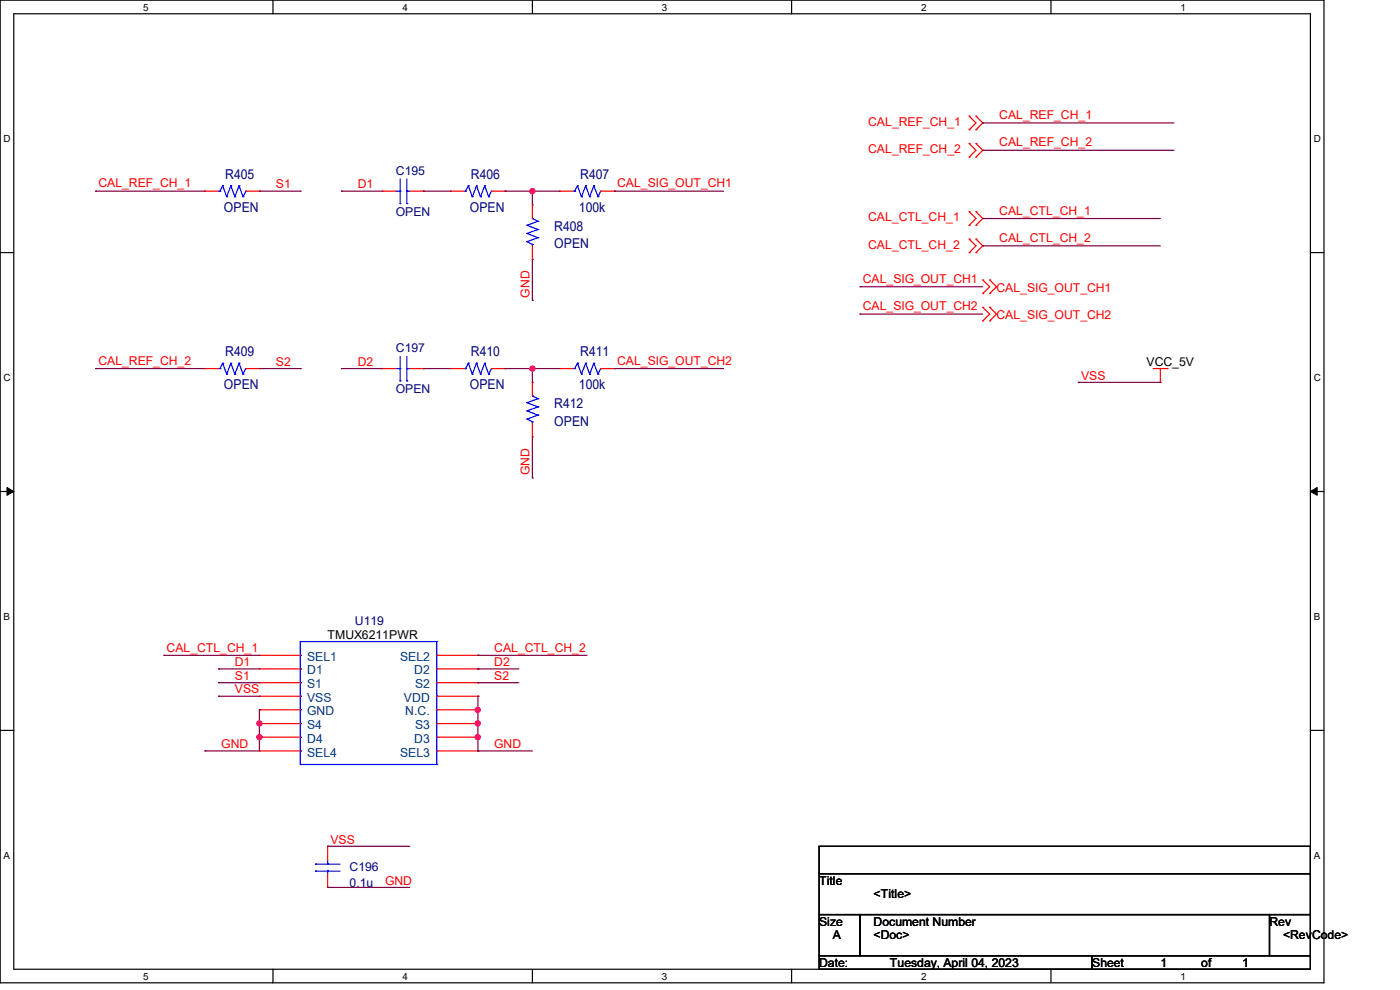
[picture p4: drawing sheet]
<svg xmlns="http://www.w3.org/2000/svg" width="297mm" height="210mm" viewBox="0 0 297 210" stroke-linecap="round" stroke-linejoin="round" font-family="sans-serif">
<path d="M0 0h280.9v208.5h-280.9zM2.9 2.9h275.1v202.7h-275.1z" fill="none" stroke="#000" stroke-width=".25"/>
<g fill="#fff">
<path d="M30.4 .3h1.1v2.4h-1.1z"/>
<path d="M30.4 205.9h1.1v2.3h-1.1z"/>
</g>
<path d="M57.9 0v2.9M57.9 205.6v2.9" fill="none" stroke="#000" stroke-width=".25"/>
<g fill="#fff">
<path d="M85.4 .3h1.1v2.4h-1.1z"/>
<path d="M85.4 205.9h1.1v2.3h-1.1z"/>
</g>
<path d="M112.9 0v2.9M112.9 205.6v2.9" fill="none" stroke="#000" stroke-width=".25"/>
<g fill="#fff">
<path d="M140.4 .3h1.2v2.4h-1.2z"/>
<path d="M140.4 205.9h1.2v2.3h-1.2z"/>
</g>
<path d="M167.9 0v2.9M167.9 205.6v2.9" fill="none" stroke="#000" stroke-width=".25"/>
<g fill="#fff">
<path d="M195.4 .3h1.2v2.4h-1.2z"/>
<path d="M195.4 205.9h1.2v2.3h-1.2z"/>
</g>
<path d="M223 0v2.9M223 205.6v2.9" fill="none" stroke="#000" stroke-width=".25"/>
<g fill="#fff">
<path d="M250.4 .3h1.2v2.4h-1.2z"/>
<path d="M250.4 205.9h1.2v2.3h-1.2z"/>
<path d="M.8 28.2h1.4v2.4h-1.4z"/>
<path d="M278.7 28.2h1.5v2.4h-1.5z"/>
<path d="M.8 78.9h1.4v2.3h-1.4z"/>
<path d="M278.7 78.9h1.5v2.3h-1.5z"/>
</g>
<path d="M0 53.6h2.9M278 53.6h2.9" fill="none" stroke="#000" stroke-width=".25"/>
<g fill="#fff">
<path d="M.8 129.6h1.3v2.3h-1.3z"/>
<path d="M278.7 129.6h1.4v2.3h-1.4z"/>
</g>
<path d="M0 104.3h2.9M278 104.3h2.9" fill="none" stroke="#000" stroke-width=".25"/>
<path d="M1.5 103.4l1.4 .9-1.4 .8zM278 104.3l1.4-.9v1.7z" fill="#000" stroke="#000" stroke-width=".21"/>
<g fill="#fff">
<path d="M.8 180.3h1.3v2.3h-1.3z"/>
<path d="M278.7 180.3h1.4v2.3h-1.4z"/>
</g>
<path d="M0 154.9h2.9M278 154.9h2.9M173.8 179.5h104.2v5.8h-104.2zM173.8 185.3h104.2v8.7h-104.2zM173.8 194h8.7v8.7h-8.7zM182.5 194h86.8v8.7h-86.8zM269.3 194h8.7v8.7h-8.7zM173.8 202.7h57.9v2.9h-57.9zM231.7 202.7h46.3v2.9h-46.3z" fill="none" stroke="#000" stroke-width=".25"/>
<g fill="none" stroke="#f00" stroke-width=".25">
<path d="M205.6 24.6h.1M205.6 27.5h.1M205.6 30.4h.1M205.6 33.3h.1M205.6 24.6l1.5 1.5-1.5 1.4M205.6 30.4l1.5 1.5-1.5 1.4M207.1 27.5h.1M207.1 24.6h.1M207.1 33.3h.1M207.1 30.4h.1M207.1 24.6l1.4 1.5-1.4 1.4M207.1 30.4l1.4 1.5-1.4 1.4"/>
<path d="M43.5 40.6h.1M43.5 40.6h2.9M52.2 40.6h2.8M55 40.6h.1M81.1 40.6h.1M81.1 40.6h2.9M86.9 40.6h2.9M89.8 40.6h.1M95.6 40.6h.1M95.6 40.6h2.9M104.3 40.6h2.8M107.1 40.6h.1"/>
<path d="M112.9 43.5h.1M112.9 55h.1M112.9 43.5v2.9M112.9 52.2v2.8M118.7 40.6h.1M118.7 40.6h2.9M127.4 40.6h2.9M130.3 40.6h.1M205.6 44.9h.1M205.6 47.8h.1M205.6 50.7h.1M205.6 53.6h.1"/>
<path d="M205.6 44.9l1.5 1.5-1.5 1.4M205.6 50.7l1.5 1.5-1.5 1.4M207.1 47.8h.1M207.1 44.9h.1M207.1 53.6h.1M207.1 50.7h.1M207.1 44.9l1.4 1.5-1.4 1.4M207.1 50.7l1.4 1.5-1.4 1.4M208.5 59.4h.1M208.5 59.4l1.5 1.4-1.5 1.5M210 59.4h.1M210 59.4l1.4 1.4-1.4 1.5"/>
<path d="M43.5 78.2h.1M43.5 78.2h2.9M52.2 78.2h2.8M55 78.2h.1M81.1 78.2h.1M81.1 78.2h2.9M86.9 78.2h2.9M89.8 78.2h.1M95.6 78.2h.1M95.6 78.2h2.9M104.3 78.2h2.8M107.1 78.2h.1"/>
<path d="M118.7 78.2h.1M118.7 78.2h2.9M127.4 78.2h2.9M130.3 78.2h.1M208.5 62.3h.1M208.5 65.2h.1M208.5 68.1h.1M208.5 65.2l1.5 1.4-1.5 1.5M210 62.3h.1M210 65.2h.1M210 68.1h.1M210 65.2l1.4 1.4-1.4 1.5"/>
<path d="M244.7 78.2h2.9M246.2 78.2v2.9M247.6 78.2h.1M112.9 81.1h.1M112.9 92.7h.1M112.9 81.1v2.9M112.9 89.8v2.9M246.2 81.1h.1M55 139h.1M55 139h8.7M92.7 139h8.7M101.4 139h.1"/>
<path d="M55 141.9h.1M55 144.8h.1M55 147.7h.1M55 150.6h.1M55 153.5h.1M55 156.4h.1M55 159.3h.1M55 141.9h8.7M55 144.8h8.7M55 147.7h8.7M55 150.6h8.7M55 153.5h8.7"/>
<path d="M55 156.4h8.7M55 159.3h8.7M92.7 141.9h8.7M92.7 144.8h8.7M92.7 147.7h8.7M92.7 150.6h8.7M92.7 153.5h8.7M92.7 156.4h8.7M92.7 159.3h8.7M101.4 159.3h.1M101.4 156.4h.1M101.4 153.5h.1"/>
<path d="M101.4 150.6h.1M101.4 147.7h.1M101.4 144.8h.1M101.4 141.9h.1M69.5 179.5h.1M69.5 179.5v3M69.5 188.3h.1M69.5 185.3v3"/>
</g>
<g fill="none" stroke="#00f" stroke-width=".25">
<path d="M47.2 39.4h.1M47.2 39.4l-.5 1.2M47.2 39.4l.9 2.3M49 39.4h.1M49 39.4l-.9 2.3M49 39.4l.8 2.3M50.7 39.4h.1M50.7 39.4l-.9 2.3M50.7 39.4l.9 2.3M84.9 38v5.2M86.3 38v5.2M99.4 39.4h.1"/>
<path d="M99.4 39.4l-.6 1.2M99.4 39.4l.8 2.3M101.1 39.4h.1M101.1 39.4l-.9 2.3M101.1 39.4l.8 2.3M102.8 39.4h.1M102.8 39.4l-.9 2.3M102.8 39.4l.9 2.3M122.5 39.4h.1M122.5 39.4l-.6 1.2M122.5 39.4l.9 2.3M124.2 39.4h.1"/>
<path d="M124.2 39.4l-.8 2.3M124.2 39.4l.9 2.3M126 39.4h.1M126 39.4l-.9 2.3M126 39.4l.9 2.3M46.4 40.6h.3M46.7 40.6h.1M48.1 41.7h.1M49.8 41.7h.1M51.6 41.7h.1M52.2 40.6h.1M52.2 40.6l-.6 1.1"/>
<path d="M84 40.6h.9M84.9 43.2h.1M84.9 40.6h.1M86.3 40.6h.1M86.3 43.2h.1M86.3 40.6h.6M98.5 40.6h.3M98.8 40.6h.1M100.2 41.7h.1M101.9 41.7h.1M103.7 41.7h.1M104.3 40.6h.1"/>
<path d="M104.3 40.6l-.6 1.1M111.8 51.3h.1M111.8 49.5h.1M111.8 47.8h.1M111.8 51.3l1.1 .6M111.8 49.5l2.3 .9M111.8 47.8l2.3 .9M112.9 46.4h.1M112.9 51.9h.1M112.9 51.9v.3M112.9 46.4l1.2 .5M114.1 50.4h.1"/>
<path d="M114.1 48.7h.1M114.1 46.9h.1M114.1 50.4l-2.3 .9M114.1 48.7l-2.3 .8M114.1 46.9l-2.3 .9M121.6 40.6h.3M121.9 40.6h.1M123.4 41.7h.1M125.1 41.7h.1M126.9 41.7h.1M127.4 40.6h.1M127.4 40.6l-.5 1.1"/>
<path d="M46.4 78.2h.3M46.7 78.2h.1M47.2 77h.1M47.2 77l-.5 1.2M47.2 77l.9 2.4M48.1 79.4h.1M49 77h.1M49 77l-.9 2.4M49 77l.8 2.4M49.8 79.4h.1M50.7 77h.1M50.7 77l-.9 2.4"/>
<path d="M50.7 77l.9 2.4M51.6 79.4h.1M52.2 78.2h.1M52.2 78.2l-.6 1.2M84 78.2h.9M84.9 78.2h.1M84.9 75.6v5.2M86.3 78.2h.1M86.3 75.6v5.2M86.3 78.2h.6M98.5 78.2h.3M98.8 78.2h.1"/>
<path d="M99.4 77h.1M99.4 77l-.6 1.2M99.4 77l.8 2.4M100.2 79.4h.1M101.1 77h.1M101.1 77l-.9 2.4M101.1 77l.8 2.4M101.9 79.4h.1M102.8 77h.1M102.8 77l-.9 2.4M102.8 77l.9 2.4M103.7 79.4h.1"/>
<path d="M104.3 78.2h.1M104.3 78.2l-.6 1.2M121.6 78.2h.3M121.9 78.2h.1M122.5 77h.1M122.5 77l-.6 1.2M122.5 77l.9 2.4M123.4 79.4h.1M124.2 77h.1M124.2 77l-.8 2.4M124.2 77l.9 2.4M125.1 79.4h.1"/>
<path d="M126 77h.1M126 77l-.9 2.4M126 77l.9 2.4M126.9 79.4h.1M127.4 78.2h.1M127.4 78.2l-.5 1.2M84.9 80.8h.1M86.3 80.8h.1M111.8 88.9h.1M111.8 87.2h.1M111.8 85.4h.1M111.8 88.9l1.1 .6"/>
<path d="M111.8 87.2l2.3 .9M111.8 85.4l2.3 .9M112.9 84h.1M112.9 89.5h.1M112.9 84l1.2 .6M112.9 89.5v.3M114.1 88.1h.1M114.1 86.3h.1M114.1 84.6h.1M114.1 88.1l-2.3 .8M114.1 86.3l-2.3 .9M114.1 84.6l-2.3 .8"/>
<path d="M63.7 136.1h.1M63.7 139h.1M63.7 136.1v26.1M63.7 136.1h29M92.7 136.1h.1M92.7 139h.1M92.7 136.1v26.1M63.7 141.9h.1M63.7 144.8h.1M63.7 147.7h.1M63.7 150.6h.1M63.7 153.5h.1"/>
<path d="M63.7 156.4h.1M63.7 159.3h.1M92.7 159.3h.1M92.7 156.4h.1M92.7 153.5h.1M92.7 150.6h.1M92.7 147.7h.1M92.7 144.8h.1M92.7 141.9h.1M63.7 162.2h.1M63.7 162.2h29M92.7 162.2h.1"/>
<path d="M66.9 183.3h.1M66.9 184.8h.1M66.9 183.3h5.2M66.9 184.8h5.2M69.5 184.8h.1M69.5 183.3h.1M69.5 182.5v.8M69.5 184.8v.5"/>
</g>
<g fill="none" stroke="#800040" stroke-width=".25">
<path d="M208.5 26.1h.1M208.5 31.9h.1M208.5 26.1h40.5M208.5 31.9h40.5M20.3 40.6h.1M20.3 40.6h23.2M55 40.6h8.7M63.7 40.6h.1M72.4 40.6h.1M72.4 40.6h8.7M89.8 40.6h.1M89.8 40.6h5.8"/>
<path d="M107.1 40.6h.1M107.1 40.6h11.6M112.9 40.6h.1M112.9 40.6v2.9M112.9 55v8.7M130.3 40.6h.1M130.3 40.6h23.2M208.5 46.4h.1M208.5 52.2h.1M208.5 46.4h37.7M208.5 52.2h37.7M20.3 78.2h.1"/>
<path d="M20.3 78.2h23.2M55 78.2h8.7M63.7 78.2h.1M72.4 78.2h.1M72.4 78.2h8.7M89.8 78.2h.1M89.8 78.2h5.8M107.1 78.2h.1M107.1 78.2h11.6M112.9 63.7h.1M112.9 78.2h.1M112.9 78.2v2.9"/>
<path d="M130.3 78.2h.1M130.3 78.2h23.2M182.5 66.6h.1M182.5 60.8h.1M182.5 66.6h26M182.5 60.8h26M112.9 92.7v8.7M228.8 81.1h.1M228.8 81.1h17.4M112.9 101.4h.1M34.8 139h.1M34.8 139h20.2"/>
<path d="M101.4 139h.1M101.4 139h23.1M43.5 159.3h.1M46.4 147.7h.1M46.4 141.9h.1M46.4 144.8h.1M46.4 147.7h8.6M46.4 141.9h8.6M46.4 144.8h8.6M55 150.6h.1M55 153.5h.1M55 156.4h.1"/>
<path d="M55 150.6v8.7h-11.5M101.4 159.3h.1M101.4 147.7h.1M101.4 150.6h.1M101.4 153.5h.1M101.4 156.4h.1M101.4 141.9h.1M101.4 144.8h.1M101.4 159.3h11.5M101.4 147.7v11.6M101.4 141.9h8.7M101.4 144.8h8.7"/>
<path d="M69.5 179.5h.1M69.5 179.5h17.4M69.5 188.3h.1M69.5 188.3h17.4"/>
</g>
<g fill="#f0f" stroke="#f0f" stroke-width=".25">
<circle cx="112.9" cy="40.6" r=".55"/>
<circle cx="55" cy="153.5" r=".55"/>
<circle cx="55" cy="156.4" r=".55"/>
<circle cx="101.3" cy="150.6" r=".55"/>
<circle cx="101.3" cy="153.5" r=".55"/>
<circle cx="101.3" cy="156.4" r=".55"/>
<circle cx="112.9" cy="78.2" r=".55"/>
</g>
<g font-size="2.9" fill="#000080">
<text x="47.8" y="37.9">R405</text>
<text x="99.9" y="37.9">R406</text>
<text x="123.1" y="37.9">R407</text>
<text x="47.5" y="44.9">OPEN</text>
<text x="99.7" y="44.9">OPEN</text>
<text x="122.8" y="44.9">100k</text>
<text x="117.6" y="48.9">R408</text>
<text x="117.6" y="52.7">OPEN</text>
<text x="47.8" y="75.6">R409</text>
<text x="99.9" y="75.6">R410</text>
<text x="123.1" y="75.6">R411</text>
<text x="47.5" y="82.5">OPEN</text>
<text x="99.7" y="82.5">OPEN</text>
<text x="122.8" y="82.5">100k</text>
<text x="117.6" y="86.6">R412</text>
<text x="117.6" y="90.3">OPEN</text>
</g>
<g font-size="2.6" fill="#f00">
<text x="184.2" y="26.7">CAL_REF_CH_1</text>
<text x="212" y="25.3">CAL_REF_CH_1</text>
<text x="184.2" y="32.5">CAL_REF_CH_2</text>
<text x="212" y="31.1">CAL_REF_CH_2</text>
<text x="20.9" y="39.8">CAL_REF_CH_1</text>
<text x="58.5" y="40">S1</text>
<text x="75.9" y="40">D1</text>
<text x="130.9" y="39.8">CAL_SIG_OUT_CH1</text>
<text x="184.2" y="46.9">CAL_CTL_CH_1</text>
<text x="212" y="45.5">CAL_CTL_CH_1</text>
<text x="184.2" y="52.7">CAL_CTL_CH_2</text>
<text x="212" y="51.4">CAL_CTL_CH_2</text>
<text x="112.4" y="63.1" transform="rotate(-90 112.4 63.1)">GND</text>
<text x="183" y="65.8">CAL_SIG_OUT_CH2</text>
<text x="183" y="60">CAL_SIG_OUT_CH1</text>
<text x="211.4" y="62">CAL_SIG_OUT_CH1</text>
<text x="211.4" y="67.8">CAL_SIG_OUT_CH2</text>
<text x="20.9" y="77.4">CAL_REF_CH_2</text>
<text x="58.5" y="77.6">S2</text>
<text x="75.9" y="77.6">D2</text>
<text x="130.9" y="77.4">CAL_SIG_OUT_CH2</text>
<text x="229.4" y="80.5">VSS</text>
<text x="112.4" y="100.8" transform="rotate(-90 112.4 100.8)">GND</text>
<text x="35.3" y="138.2">CAL_CTL_CH_1</text>
<text x="49.8" y="141.3">D1</text>
<text x="104.9" y="138.2">CAL_CTL_CH_2</text>
<text x="104.9" y="141.3">D2</text>
<text x="49.8" y="147.1">VSS</text>
<text x="49.8" y="144.2">S1</text>
<text x="104.9" y="144.2">S2</text>
<text x="46.9" y="158.7">GND</text>
<text x="104.9" y="158.7">GND</text>
<text x="70.1" y="178.9">VSS</text>
<text x="81.7" y="187.7">GND</text>
</g>
<g font-size="2.6" fill="#000080">
<text x="84" y="37.1">C195</text>
<text x="84" y="45.8">OPEN</text>
<text x="84" y="74.8">C197</text>
<text x="84" y="83.4">OPEN</text>
<text x="75.3" y="132.7">U119</text>
<text x="74.2" y="184.8">C196</text>
<text x="74.2" y="188.3">0.1u</text>
</g>
<g font-size="2.6">
<text x="243.2" y="77.6">VCC_5V</text>
<text x="69.5" y="135.6">TMUX6211PWR</text>
<text x="173.8" y="187.7">Title</text>
<text x="185.3" y="190.6">&lt;Title&gt;</text>
<text x="173.8" y="196.3">Size</text>
<text x="185.3" y="196.3">Document Number</text>
<text x="269.3" y="196.3">Rev</text>
<text x="176.7" y="199.3">A</text>
<text x="185.3" y="199.3">&lt;Doc&gt;</text>
<text x="272.2" y="199.3">&lt;RevCode&gt;</text>
<text x="173.8" y="205.1">Date:</text>
<text x="188.8" y="205.1">Tuesday, April 04, 2023</text>
<text x="231.7" y="205.1">Sheet</text>
<text x="246.2" y="205.1">1</text>
<text x="254.8" y="205.1">of</text>
<text x="263.5" y="205.1">1</text>
</g>
<g font-size="2.6" fill="#004080">
<text x="65.2" y="140.2">SEL1</text>
<text x="65.2" y="143.1">D1</text>
<text x="84.9" y="140.2">SEL2</text>
<text x="87.9" y="143.1">D2</text>
<text x="65.2" y="146">S1</text>
<text x="65.2" y="148.9">VSS</text>
<text x="85.7" y="148.9">VDD</text>
<text x="88.1" y="146">S2</text>
<text x="65.2" y="151.8">GND</text>
<text x="65.2" y="154.7">S4</text>
<text x="86" y="151.8">N.C.</text>
<text x="88.1" y="154.7">S3</text>
<text x="65.2" y="157.6">D4</text>
<text x="65.2" y="160.5">SEL4</text>
<text x="84.9" y="160.5">SEL3</text>
<text x="87.9" y="157.6">D3</text>
</g>
<g font-size="2.1">
<text x="30.4" y="2.2">5</text>
<text x="85.4" y="2.2">4</text>
<text x="140.4" y="2.2">3</text>
<text x="195.4" y="2.2">2</text>
<text x="250.4" y="2.2">1</text>
<text x=".8" y="30.1">D</text>
<text x="278.7" y="30.1">D</text>
<text x=".8" y="80.8">C</text>
<text x="278.7" y="80.8">C</text>
<text x=".8" y="131.5">B</text>
<text x="278.7" y="131.5">B</text>
<text x=".8" y="182.2">A</text>
<text x="278.7" y="182.2">A</text>
<text x="30.4" y="207.8">5</text>
<text x="85.4" y="207.8">4</text>
<text x="140.4" y="207.8">3</text>
<text x="195.4" y="207.8">2</text>
<text x="250.4" y="207.8">1</text>
</g>
</svg>
